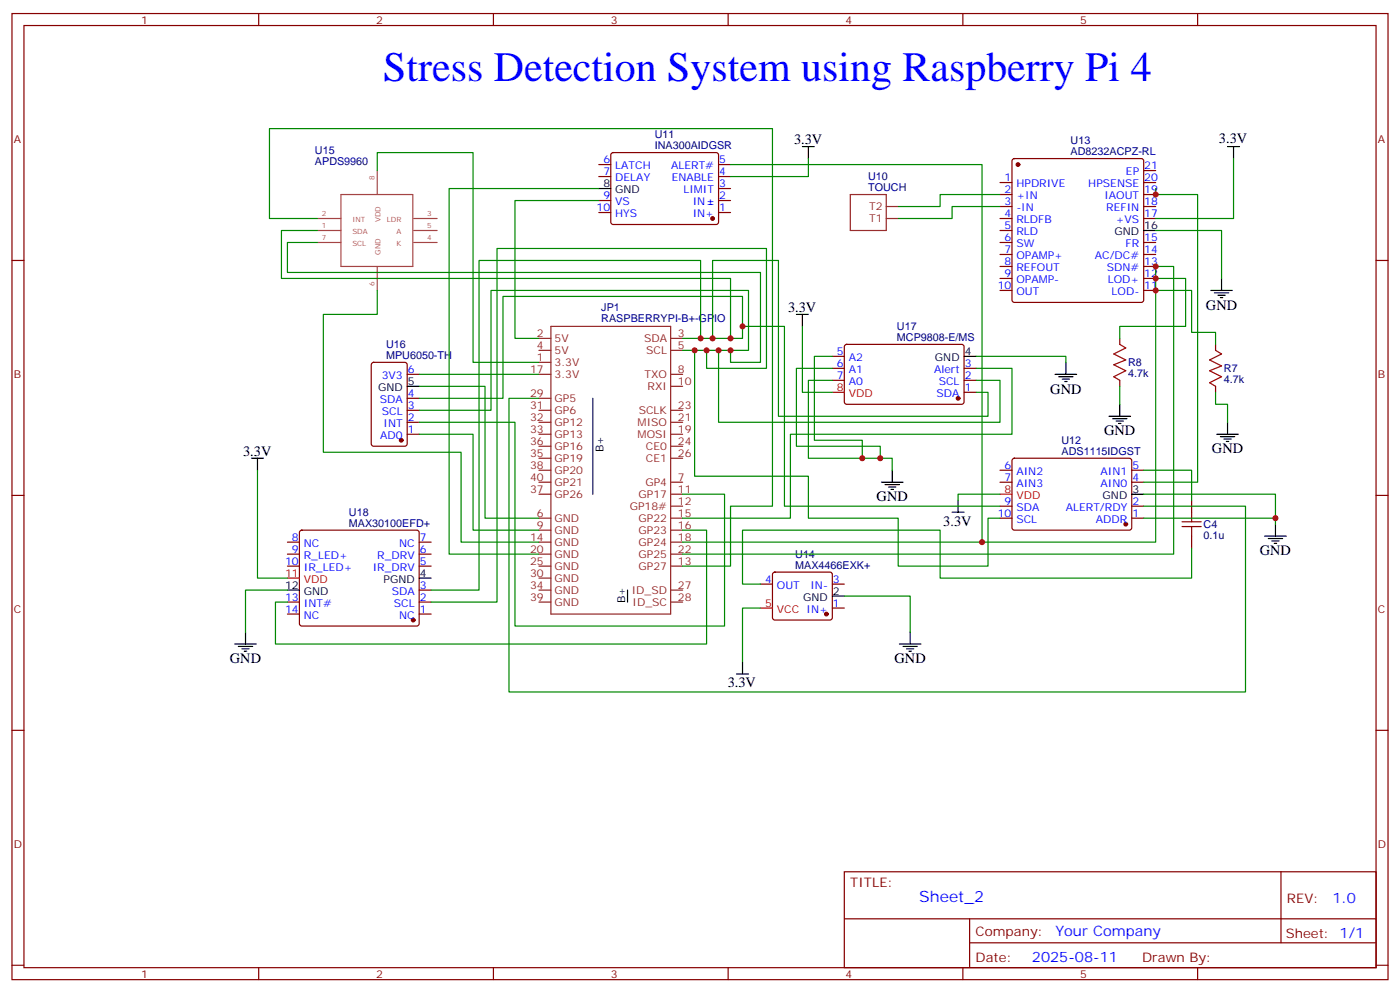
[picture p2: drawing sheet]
<svg xmlns="http://www.w3.org/2000/svg" width="412mm" height="292mm" viewBox="0 0 412 292" stroke-linecap="round" stroke-linejoin="round" font-family="sans-serif">
<g fill="none" stroke="#870000" stroke-width=".35">
<path d="M3.5 4h405.4v284.3h-405.4zM7.1 7.5h398.2v277.3h-398.2zM76.2 4v3.5M145.3 4v3.5M214.5 4v3.5M283.6 4v3.5M352.8 4v3.5M176.4 59h3.5M176.4 52h3.5M176.4 48.4h3.5M180.2 45.1l.4-.2 30.6 .1 .5 .6-.1 20-.6 .5-30.7-.1-.4-.6v-19.8zM211.7 59h3.5"/>
<path d="M211.7 55.5h3.5M211.7 52h3.5M211.7 48.4h3.5M294.6 53.7h3.5M294.6 57.3h3.5M298.3 46.9l.5-.2h37.4l.5 .2 .2 .5v40.9l-.2 .5-.5 .2h-37.4l-.5-.2-.2-.5v-40.9zM336.9 53.7h3.5M336.9 57.3h3.5M336.9 50.2h3.5M3.5 76.7h3.6M176.4 62.5h3.5M211.7 62.5h3.5"/>
<path d="M294.6 60.8h3.5M294.6 64.3h3.5M294.6 67.8h3.5M294.6 71.4h3.5M294.6 74.9h3.5M294.6 78.4h3.5M336.9 60.8h3.5M336.9 64.3h3.5M336.9 71.4h3.5M336.9 74.9h3.5M336.9 78.4h3.5M405.3 76.7h3.6"/>
<path d="M294.6 82h3.5M294.6 85.5h3.5M329.8 99.6v1.8M336.9 82h3.5M336.9 85.5h3.5M109.6 106.9l.5-.3h9.1l.7 .5v23.5l-.4 .7h-9.4l-.7-.4v-23.5zM119.9 117.2h3.6M119.9 110.2h3.6M245.2 111.9h3.5M245.2 108.4h3.5M245.2 104.9h3.5M248.9 101.6l.5-.2h34.2l.4 .7-.1 16.5-.6 .4-34.2-.1-.4-.6v-16.2z"/>
<path d="M284 115.5h3.5M284 111.9h3.5M284 108.4h3.5M329.8 111.9v1.8M358.1 101.4v1.7M358.1 113.7v1.8M119.9 127.8h3.6M119.9 124.3h3.6M119.9 120.8h3.6M294.6 138.4h3.5M298.3 135.1l.5-.2h34.1l.5 .7-.1 20-.6 .4h-34.2l-.4-.7v-19.7zM333.4 138.4h3.5"/>
<path d="M3.5 145.8h3.6M84.7 159.6h3.5M88.4 156.2l.5-.2h33.9l.5 .2 .2 .5v26.9l-.3 .4-.4 .3h-33.9l-.5-.3-.2-.4v-26.9zM123.5 159.6h3.5M294.6 152.5h3.5M294.6 149h3.5M294.6 141.9h3.5M333.4 152.5h3.5M333.4 149h3.5M333.4 141.9h3.5M351 147.2v3.5M351 157.8v3.5"/>
<path d="M405.3 145.8h3.6M84.7 177.2h3.5M84.7 166.6h3.5M84.7 163.1h3.5M123.5 177.2h3.5M123.5 173.7h3.5M123.5 166.6h3.5M123.5 163.1h3.5M224 171.9h3.5M227.8 168.6l.4-.2h16.3l.5 .2 .2 .5v12.7l-.3 .5-.4 .2h-16.3l-.5-.2-.2-.5v-12.7zM245.2 179h3.5M245.2 171.9h3.5"/>
<path d="M84.7 180.7h3.5M123.5 180.7h3.5M3.5 214.9h3.6M405.3 214.9h3.6M248.7 256.6h156.6v28.2h-156.6zM377.3 256.6v20.9M248.7 270.4h156.5M285.6 277.5h119.6M285.6 270.4v14.1M3.5 284.1h3.6M76.2 284.8v3.5M145.3 284.8v3.5"/>
<path d="M214.5 284.8v3.5M283.6 284.8v3.5M352.8 284.8v3.5M405.3 284.1h3.6"/>
</g>
<g fill="none" stroke="#8c2424" stroke-width=".35">
<path d="M250.5 57.3h10.6v10.5h-10.6zM261.1 64.3h3.5M261.1 60.8h3.5M158.7 99.6h3.6M162.3 96.1h35.3v84.6h-35.3zM197.6 99.6h3.5M158.7 106.6h3.6M158.7 103.1h3.6M158.7 110.2h3.6M158.7 117.2h3.6M197.6 103.1h3.5M197.6 110.2h3.5"/>
<path d="M197.6 113.7h3.5M158.7 127.8h3.6M158.7 124.3h3.6M158.7 120.8h3.6M158.7 134.9h3.6M158.7 131.3h3.6M158.7 138.4h3.6M197.6 127.8h3.5M197.6 124.3h3.5M197.6 120.8h3.5M197.6 134.9h3.5M197.6 131.3h3.5"/>
<path d="M158.7 141.9h3.6M158.7 156h3.6M158.7 145.5h3.6M158.7 152.5h3.6M158.7 159.6h3.6M197.6 141.9h3.5M197.6 156h3.5M197.6 145.5h3.5M197.6 152.5h3.5M197.6 159.6h3.5M197.6 149h3.5M158.7 166.6h3.6"/>
<path d="M158.7 163.1h3.6M158.7 170.1h3.6M158.7 173.7h3.6M158.7 177.2h3.6M197.6 166.6h3.5M197.6 163.1h3.5M197.6 173.7h3.5M197.6 177.2h3.5"/>
</g>
<g fill="none" stroke="#000" stroke-width=".35">
<path d="M176.4 55.5h3.5M236.4 43.1h3.5M238.1 43.1v3.6M361.6 43.1h3.5M363.4 43.1v3.6M336.9 67.8h3.5M234.6 92.5h3.5M236.4 92.5v3.6M356.7 85.5h6.3M357.7 86.2h4.2M358.8 86.9h2.1M359.5 87.6h.7"/>
<path d="M359.8 82v3.5M119.9 113.7h3.6M174.6 117.2v28.3M284 104.9h3.5M310.8 110.2h6.3M311.9 110.9h4.2M312.9 111.6h2.1M313.6 112.3h.7M314 106.6v3.6M329.8 119v3.5M74.1 134.9h3.5M75.8 134.9v3.5"/>
<path d="M262.8 138.4v3.5M326.7 122.5h6.3M327.7 123.2h4.3M328.8 123.9h2.1M329.5 124.6h.7M358.4 127.8h6.4M359.5 128.5h4.2M360.5 129.2h2.2M361.2 129.9h.7M361.6 124.3v3.5M259.6 141.9h6.4M260.7 142.6h4.2"/>
<path d="M261.8 143.3h2.1M262.5 144h.7M280.5 150.7h3.5M282.2 147.2v3.5M333.4 145.5h3.5M372.5 157.8h6.4M373.6 158.5h4.2M374.6 159.2h2.2M375.4 159.9h.7M375.7 154.3v3.5M84.7 173.7h3.5M123.5 170.1h3.5"/>
<path d="M184.9 173.7v3.5M245.2 175.4h3.5M69.1 189.5h6.4M70.2 190.3h4.2M71.3 191h2.1M72 191.7h.7M72.3 186v3.5M217 198.4h3.5M218.7 194.8v3.6M264.9 189.5h6.4M266 190.3h4.2M267.1 191h2.1"/>
<path d="M267.8 191.7h.7M268.1 186v3.5"/>
</g>
<path d="M329.8 101.4l1.8 1-3.5 1.8 3.5 1.7-3.5 1.5 3.5 1.7-3.5 1.8 1.7 1M358.1 103.1l1.7 1.1-3.5 1.7 3.5 1.8-3.5 1.4 3.5 1.8-3.5 1.7 1.8 1.1M348.2 155h5.6M348.2 153.6h5.6M351 150.7v2.9M351 155v2.8" fill="none" stroke="#a10000" stroke-width=".35"/>
<g fill="#870000" stroke="#870000" stroke-width=".35">
<circle cx="209.9" cy="64.3" r=".53"/>
<circle cx="299.9" cy="48.4" r=".53"/>
<circle cx="243.4" cy="180.7" r=".53"/>
<circle cx="118.2" cy="129.6" r=".53"/>
<circle cx="282.2" cy="117.2" r=".53"/>
<circle cx="121.7" cy="182.5" r=".53"/>
<circle cx="331.6" cy="154.3" r=".53"/>
</g>
<path d="M245.2 115.5h3.5M294.6 145.5h3.5M84.7 170.1h3.5M224 179h3.5" fill="none" stroke="#f00" stroke-width=".35"/>
<path d="M100.4 57.3h21.2v21.1h-21.2zM111.1 50.2v6.9M93.5 67.8h6.9M93.5 71.4h6.9M93.5 64.3h6.9M111.1 78.5v7M121.8 67.8h7M121.8 71.4h7M121.8 64.3h7" fill="none" stroke="#a64a4a" stroke-width=".35"/>
<g fill="none" stroke="#008700" stroke-width=".35">
<path d="M111.1 50.2v-5.3h28.2v61.7h19.4M176.4 59h-24.7v40.6h7M176.4 55.5h-44.1v107.6h26.4M215.2 48.4h74.1v111.2h-88.2M238.1 46.7v5.3h-22.9M294.6 57.3h-17.7v3.5h-12.3M340.4 55.5v1.8h12.4v84.6h-15.9M363.4 46.7v17.6h-23M93.5 67.8h-10.6v14.2h132.3v17.6M93.5 71.4h-8.8v8.8h139.3v26.4h-8.8v-3.5M93.5 64.3h-14.1v-26.4h148.1v111.1h-12.3v17.6h-14.1M294.6 60.8h-14.1v3.5h-15.9"/>
<path d="M340.4 67.8h19.4v14.2M111.1 85.5v7h-15.9v40.6h40.6v26.5h22.9M201.1 99.6h17.6v-12.4h-70.5v30h-24.7M206.4 99.6v-22.9h-65.3v97h-14.1M209.9 99.6v-22.9h19.4v45.8h61.7v-7h-3.5M218.7 96.1h12.4v52.9h63.5M236.4 96.1v19.4h8.8M340.4 82h8.8v14.1h-19.4v3.5M340.4 85.5h10.6v12.3h7.1v3.6M123.5 113.7h19.4v38.8h15.8M123.5 110.2h35.2M158.7 117.2h-8.8v86.5h217v-54.7h-30"/>
<path d="M201.1 103.1h19.4v-17.6h-75.9v35.3h-21.1M204.6 103.1v37.1h33.5v12.3h26.5v14.1h26.4v-14.1h3.6M208.1 103.1v5.3h17.7v-35.3h-79.4v104.1h-19.4M211.7 103.1v21.2h82.9v-12.4h-7.1M245.2 111.9h-7.1v23h24.7v3.5M245.2 108.4h-10.6v22.9h24.7v3.6M245.2 104.9h-5.3v24.7h14.1v5.3M287.5 104.9h26.5v1.7M287.5 108.4h10.6v19.4h-65.3v24.7h-31.7M329.8 113.7v5.3M358.1 115.5v3.5h3.5v5.3M75.8 138.4v31.7h8.9"/>
<path d="M123.5 124.3h28.2v60h61.7v-38.8h-12.3M123.5 127.8h15.8v28.2h19.4M336.9 138.4h14.1v8.8M201.1 156h7v33.5h-127v-12.3h3.6M289.3 159.6h51.1v-81.2h5.3v84.7h-144.6M294.6 145.5h-12.4v1.7M336.9 145.5h38.8v8.8M336.9 152.5h38.8M84.7 173.7h-12.4v12.3M224 179h-5.3v15.8M248.7 175.4h19.4v10.6M351 161.3v8.8h-74.1v-14.1h-58.2v15.9h5.3"/>
</g>
<g fill="#c00">
<circle cx="215.2" cy="99.6" r=".88"/>
<circle cx="215.2" cy="103.1" r=".88"/>
<circle cx="209.9" cy="99.6" r=".88"/>
<circle cx="211.7" cy="103.1" r=".88"/>
<circle cx="259.3" cy="134.9" r=".88"/>
<circle cx="254" cy="134.9" r=".88"/>
<circle cx="206.4" cy="99.6" r=".88"/>
<circle cx="208.1" cy="103.1" r=".88"/>
<circle cx="340.4" cy="57.3" r=".88"/>
<circle cx="289.3" cy="159.6" r=".88"/>
<circle cx="340.4" cy="85.5" r=".88"/>
<circle cx="340.4" cy="82" r=".88"/>
<circle cx="340.4" cy="78.4" r=".88"/>
<circle cx="218.7" cy="96.1" r=".88"/>
<circle cx="204.6" cy="103.1" r=".88"/>
<circle cx="375.7" cy="152.5" r=".88"/>
</g>
<text font-size="12.3" fill="#00f" x="112.9" y="23.7">Stress Detection System using Raspberry Pi 4</text>
<text font-size="4.6" fill="#00f" x="270.8" y="265.6">Sheet_2</text>
<g font-size="4.2">
<text x="233.9" y="42.4">3.3V</text>
<text x="359.1" y="42">3.3V</text>
<text x="232.1" y="91.8">3.3V</text>
<text x="355.2" y="91.1">GND</text>
<text x="309.4" y="115.8">GND</text>
<text x="325.3" y="128.2">GND</text>
<text x="71.6" y="134.2">3.3V</text>
<text x="357" y="133.5">GND</text>
<text x="258.2" y="147.6">GND</text>
<text x="277.9" y="154.7">3.3V</text>
<text x="371.1" y="163.4">GND</text>
<text x="67.7" y="195.2">GND</text>
<text x="263.5" y="195.2">GND</text>
<text x="214.4" y="202.3">3.3V</text>
</g>
<g font-size="4.2" fill="#00f">
<text x="392.5" y="265.8">1.0</text>
<text x="310.9" y="275.4">Your Company</text>
<text x="304" y="283.2">2025-08-11</text>
</g>
<g font-size="3.9" fill="#800">
<text x="250.5" y="261.2">TITLE:</text>
<text x="379.1" y="265.8">REV:</text>
<text x="287.4" y="275.4">Company:</text>
<text x="378.7" y="276">Sheet: 1/1</text>
<text x="287.4" y="283">Date:</text>
<text x="336.4" y="283.1">Drawn By:</text>
</g>
<g font-size="3.2" fill="#800">
<text x="41.6" y="7">1</text>
<text x="110.8" y="7">2</text>
<text x="179.9" y="7">3</text>
<text x="249.1" y="7">4</text>
<text x="318.2" y="7">5</text>
<text x="4.1" y="42.1">A</text>
<text x="405.9" y="42.1">A</text>
<text x="4.1" y="111.2">B</text>
<text x="405.9" y="111.2">B</text>
<text x="4.1" y="180.4">C</text>
<text x="405.9" y="180.4">C</text>
<text x="4.1" y="249.5">D</text>
<text x="405.9" y="249.5">D</text>
<text x="41.6" y="287.8">1</text>
<text x="110.8" y="287.8">2</text>
<text x="179.9" y="287.8">3</text>
<text x="249.1" y="287.8">4</text>
<text x="318.2" y="287.8">5</text>
</g>
<g font-size="3.2" fill="#000080">
<text x="192.9" y="40.6">U11</text>
<text x="92.8" y="45.3">U15</text>
<text x="192.9" y="43.9">INA300AIDGSR</text>
<text x="315.4" y="45.5">AD8232ACPZ-RL</text>
<text x="315.4" y="42.3">U13</text>
<text x="92.8" y="48.4">APDS9960</text>
<text x="255.7" y="53">U10</text>
<text x="255.7" y="56.2">TOUCH</text>
<text x="177.1" y="94.8">RASPBERRYPI-B+-GPIO</text>
<text x="177.1" y="91.6">JP1</text>
<text x="264.2" y="100.3">MCP9808-E/MS</text>
<text x="264.2" y="97.2">U17</text>
<text x="113.7" y="105.6">MPU6050-TH</text>
<text x="113.7" y="102.4">U16</text>
<text x="332.3" y="107.8">R8</text>
<text x="332.3" y="111">4.7k</text>
<text x="360.5" y="112.8">4.7k</text>
<text x="360.5" y="109.6">R7</text>
<text x="312.7" y="130.7">U12</text>
<text x="312.7" y="133.8">ADS1115IDGST</text>
<text x="102.8" y="155">MAX30100EFD+</text>
<text x="102.8" y="151.8">U18</text>
<text x="354.5" y="155.5">C4</text>
<text x="354.5" y="158.6">0.1u</text>
<text x="234.2" y="167.3">MAX4466EXK+</text>
<text x="234.2" y="164.2">U14</text>
</g>
<g font-size="3.2" fill="#00f">
<text x="177.7" y="48.1">6</text>
<text x="177.7" y="51.6">7</text>
<text x="181.2" y="49.8">LATCH</text>
<text x="181.2" y="53.4">DELAY</text>
<text x="197.7" y="49.8">ALERT#</text>
<text x="197.9" y="53.4">ENABLE</text>
<text x="211.8" y="51.6">4</text>
<text x="211.8" y="48.1">5</text>
<text x="295.9" y="53.4">1</text>
<text x="331.7" y="51.6">EP</text>
<text x="337.1" y="53.4">20</text>
<text x="337.1" y="49.8">21</text>
<text x="177.7" y="58.7">9</text>
<text x="201.3" y="56.9">LIMIT</text>
<text x="211.8" y="58.7">2</text>
<text x="211.8" y="55.1">3</text>
<text x="295.9" y="56.9">2</text>
<text x="299.4" y="55.1">HPDRIVE</text>
<text x="299.4" y="58.7">+IN</text>
<text x="320.6" y="55.1">HPSENSE</text>
<text x="325.3" y="58.7">IAOUT</text>
<text x="337.1" y="56.9">19</text>
<text x="175.7" y="62.2">10</text>
<text x="181.2" y="60.4">VS</text>
<text x="181.2" y="64">HYS</text>
<text x="204.1" y="64">IN+</text>
<text x="204.1" y="60.4">IN</text>
<text x="211.8" y="62.2">1</text>
<text x="295.9" y="60.4">3</text>
<text x="295.9" y="64">4</text>
<text x="299.4" y="62.2">-IN</text>
<text x="299.4" y="65.7">RLDFB</text>
<text x="325.9" y="62.2">REFIN</text>
<text x="328.7" y="65.7">+VS</text>
<text x="337.1" y="64">17</text>
<text x="337.1" y="60.4">18</text>
<text x="295.9" y="67.5">5</text>
<text x="295.9" y="71">6</text>
<text x="299.4" y="69.3">RLD</text>
<text x="337.1" y="71">15</text>
<text x="295.9" y="74.5">7</text>
<text x="299.4" y="72.8">SW</text>
<text x="299.4" y="76.3">OPAMP+</text>
<text x="322.5" y="76.3">AC/DC#</text>
<text x="331.6" y="72.8">FR</text>
<text x="337.1" y="74.5">14</text>
<text x="295.9" y="78.1">8</text>
<text x="295.9" y="81.6">9</text>
<text x="299.4" y="79.8">REFOUT</text>
<text x="299.4" y="83.4">OPAMP-</text>
<text x="326" y="79.8">SDN#</text>
<text x="326.3" y="83.4">LOD+</text>
<text x="337.1" y="81.6">12</text>
<text x="337.1" y="78.1">13</text>
<text x="293.9" y="85.1">10</text>
<text x="299.4" y="86.9">OUT</text>
<text x="327.4" y="86.9">LOD-</text>
<text x="337.1" y="85.1">11</text>
<text x="246.5" y="104.5">5</text>
<text x="250" y="106.3">A2</text>
<text x="112.4" y="111.6">3V3</text>
<text x="120.1" y="109.8">6</text>
<text x="246.5" y="108.1">6</text>
<text x="246.5" y="111.6">7</text>
<text x="250" y="109.8">A1</text>
<text x="250" y="113.3">A0</text>
<text x="275.1" y="109.8">Alert</text>
<text x="276.5" y="113.3">SCL</text>
<text x="284.2" y="111.6">2</text>
<text x="284.2" y="108.1">3</text>
<text x="111.9" y="118.6">SDA</text>
<text x="120.1" y="116.9">4</text>
<text x="275.9" y="116.9">SDA</text>
<text x="284.2" y="115.1">1</text>
<text x="112.5" y="122.2">SCL</text>
<text x="113" y="125.7">INT</text>
<text x="120.1" y="123.9">2</text>
<text x="120.1" y="120.4">3</text>
<text x="112" y="129.2">AD0</text>
<text x="120.1" y="127.5">1</text>
<text x="295.9" y="138">6</text>
<text x="295.9" y="141.6">7</text>
<text x="299.4" y="139.8">AIN2</text>
<text x="299.4" y="143.3">AIN3</text>
<text x="324.2" y="143.3">AIN0</text>
<text x="324.2" y="139.8">AIN1</text>
<text x="333.6" y="141.6">4</text>
<text x="333.6" y="138">5</text>
<text x="295.9" y="148.6">9</text>
<text x="333.6" y="148.6">2</text>
<text x="293.9" y="152.2">10</text>
<text x="299.4" y="150.4">SDA</text>
<text x="299.4" y="153.9">SCL</text>
<text x="313.9" y="150.4">ALERT/RDY</text>
<text x="322.8" y="153.9">ADDR</text>
<text x="333.6" y="152.2">1</text>
<text x="86" y="159.2">8</text>
<text x="89.5" y="161">NC</text>
<text x="117.6" y="161">NC</text>
<text x="123.6" y="159.2">7</text>
<text x="84" y="166.3">10</text>
<text x="86" y="162.7">9</text>
<text x="89.5" y="164.5">R_LED+</text>
<text x="111.1" y="164.5">R_DRV</text>
<text x="123.6" y="166.3">5</text>
<text x="123.6" y="162.7">6</text>
<text x="89.5" y="168">IR_LED+</text>
<text x="109.8" y="168">IR_DRV</text>
<text x="123.6" y="173.3">3</text>
<text x="225.3" y="171.6">4</text>
<text x="228.8" y="173.3">OUT</text>
<text x="238.7" y="173.3">IN-</text>
<text x="245.4" y="171.6">3</text>
<text x="84" y="176.8">13</text>
<text x="89.5" y="178.6">INT#</text>
<text x="115.4" y="175.1">SDA</text>
<text x="116" y="178.6">SCL</text>
<text x="123.6" y="176.8">2</text>
<text x="245.4" y="178.6">1</text>
<text x="84" y="180.4">14</text>
<text x="89.5" y="182.1">NC</text>
<text x="117.6" y="182.1">NC</text>
<text x="123.6" y="180.4">1</text>
</g>
<g font-size="3.2">
<text x="177.7" y="55.1">8</text>
<text x="181.2" y="56.9">GND</text>
<text x="328.3" y="69.3">GND</text>
<text x="337.1" y="67.5">16</text>
<text x="275.4" y="106.3">GND</text>
<text x="284.2" y="104.5">4</text>
<text x="120.1" y="113.3">5</text>
<text x="111.4" y="115.1">GND</text>
<text x="177.8" y="133.1" transform="rotate(-90 177.8 133.1)">B+</text>
<text x="324.8" y="146.9">GND</text>
<text x="333.6" y="145.1">3</text>
<text x="84" y="173.3">12</text>
<text x="113" y="171.6">PGND</text>
<text x="123.6" y="169.8">4</text>
<text x="89.5" y="175.1">GND</text>
<text x="184.1" y="177.6" transform="rotate(-90 184.1 177.6)">B+</text>
<text x="236.6" y="176.8">GND</text>
<text x="245.4" y="175.1">2</text>
</g>
<g font-size="3.2" fill="#8d2323">
<text x="256" y="65.4">T1</text>
<text x="256" y="61.8">T2</text>
<text x="158.1" y="99.2">2</text>
<text x="163.3" y="100.6">5V</text>
<text x="189.7" y="100.6">SDA</text>
<text x="199.7" y="99.2">3</text>
<text x="158.1" y="106.3">1</text>
<text x="158.1" y="102.8">4</text>
<text x="163.3" y="107.7">3.3V</text>
<text x="163.3" y="104.2">5V</text>
<text x="190.3" y="104.2">SCL</text>
<text x="199.7" y="102.8">5</text>
<text x="156.1" y="109.8">17</text>
<text x="163.3" y="111.2">3.3V</text>
<text x="189.9" y="111.2">TXO</text>
<text x="199.7" y="113.3">10</text>
<text x="199.7" y="109.8">8</text>
<text x="156.1" y="116.9">29</text>
<text x="163.3" y="118.3">GP5</text>
<text x="190.8" y="114.8">RXI</text>
<text x="156.1" y="120.4">31</text>
<text x="156.1" y="123.9">32</text>
<text x="163.3" y="121.8">GP6</text>
<text x="163.3" y="125.3">GP12</text>
<text x="187.8" y="125.3">MISO</text>
<text x="188.2" y="121.8">SCLK</text>
<text x="199.7" y="123.9">21</text>
<text x="199.7" y="120.4">23</text>
<text x="156.1" y="127.5">33</text>
<text x="156.1" y="131">36</text>
<text x="163.3" y="128.9">GP13</text>
<text x="187.8" y="128.9">MOSI</text>
<text x="199.7" y="127.5">19</text>
<text x="199.7" y="131">24</text>
<text x="156.1" y="134.5">35</text>
<text x="163.3" y="135.9">GP19</text>
<text x="163.3" y="132.4">GP16</text>
<text x="190.3" y="135.9">CE1</text>
<text x="190.3" y="132.4">CE0</text>
<text x="199.7" y="134.5">26</text>
<text x="156.1" y="138">38</text>
<text x="156.1" y="141.6">40</text>
<text x="163.3" y="139.5">GP20</text>
<text x="163.3" y="143">GP21</text>
<text x="190.1" y="143">GP4</text>
<text x="199.7" y="141.6">7</text>
<text x="156.1" y="145.1">37</text>
<text x="163.3" y="146.5">GP26</text>
<text x="188.1" y="146.5">GP17</text>
<text x="199.7" y="145.1">11</text>
<text x="199.7" y="148.6">12</text>
<text x="158.1" y="155.7">9</text>
<text x="158.1" y="152.2">6</text>
<text x="163.3" y="153.6">GND</text>
<text x="185.5" y="150">GP18#</text>
<text x="188.1" y="153.6">GP22</text>
<text x="199.7" y="152.2">15</text>
<text x="199.7" y="155.7">16</text>
<text x="156.1" y="159.2">14</text>
<text x="163.3" y="157.1">GND</text>
<text x="163.3" y="160.6">GND</text>
<text x="188.1" y="160.6">GP24</text>
<text x="188.1" y="157.1">GP23</text>
<text x="199.7" y="159.2">18</text>
<text x="156.1" y="166.3">25</text>
<text x="156.1" y="162.7">20</text>
<text x="163.3" y="167.7">GND</text>
<text x="163.3" y="164.1">GND</text>
<text x="188.1" y="167.7">GP27</text>
<text x="188.1" y="164.1">GP25</text>
<text x="199.7" y="166.3">13</text>
<text x="199.7" y="162.7">22</text>
<text x="156.1" y="169.8">30</text>
<text x="156.1" y="173.3">34</text>
<text x="163.3" y="171.2">GND</text>
<text x="199.7" y="173.3">27</text>
<text x="156.1" y="176.8">39</text>
<text x="163.3" y="174.7">GND</text>
<text x="163.3" y="178.3">GND</text>
<text x="186.1" y="174.7">ID_SD</text>
<text x="186.3" y="178.3">ID_SC</text>
<text x="199.7" y="176.8">28</text>
</g>
<g font-size="3.2" fill="#f00">
<text x="246.5" y="115.1">8</text>
<text x="250" y="116.9">VDD</text>
<text x="295.9" y="145.1">8</text>
<text x="299.4" y="146.9">VDD</text>
<text x="84" y="169.8">11</text>
<text x="89.5" y="171.6">VDD</text>
<text x="225.3" y="178.6">5</text>
<text x="228.8" y="180.4">VCC IN+</text>
</g>
<g font-size="2.1" fill="#a54b4b">
<text x="110.3" y="53" transform="rotate(-90 110.3 53)">8</text>
<text x="94.8" y="63.6">2</text>
<text x="103.8" y="65.4">INT</text>
<text x="112.1" y="65.3" transform="rotate(-90 112.1 65.3)">VDD</text>
<text x="114" y="65.4">LDR</text>
<text x="125.9" y="63.6">3</text>
<text x="94.8" y="67.1">1</text>
<text x="94.8" y="70.7">7</text>
<text x="103.8" y="68.9">SDA</text>
<text x="116.8" y="68.9">A</text>
<text x="125.9" y="67.1">5</text>
<text x="125.9" y="70.7">4</text>
<text x="103.8" y="72.4">SCL</text>
<text x="112.1" y="75.1" transform="rotate(-90 112.1 75.1)">GND</text>
<text x="116.8" y="72.4">K</text>
<text x="110.3" y="84" transform="rotate(-90 110.3 84)">6</text>
</g>
</svg>
